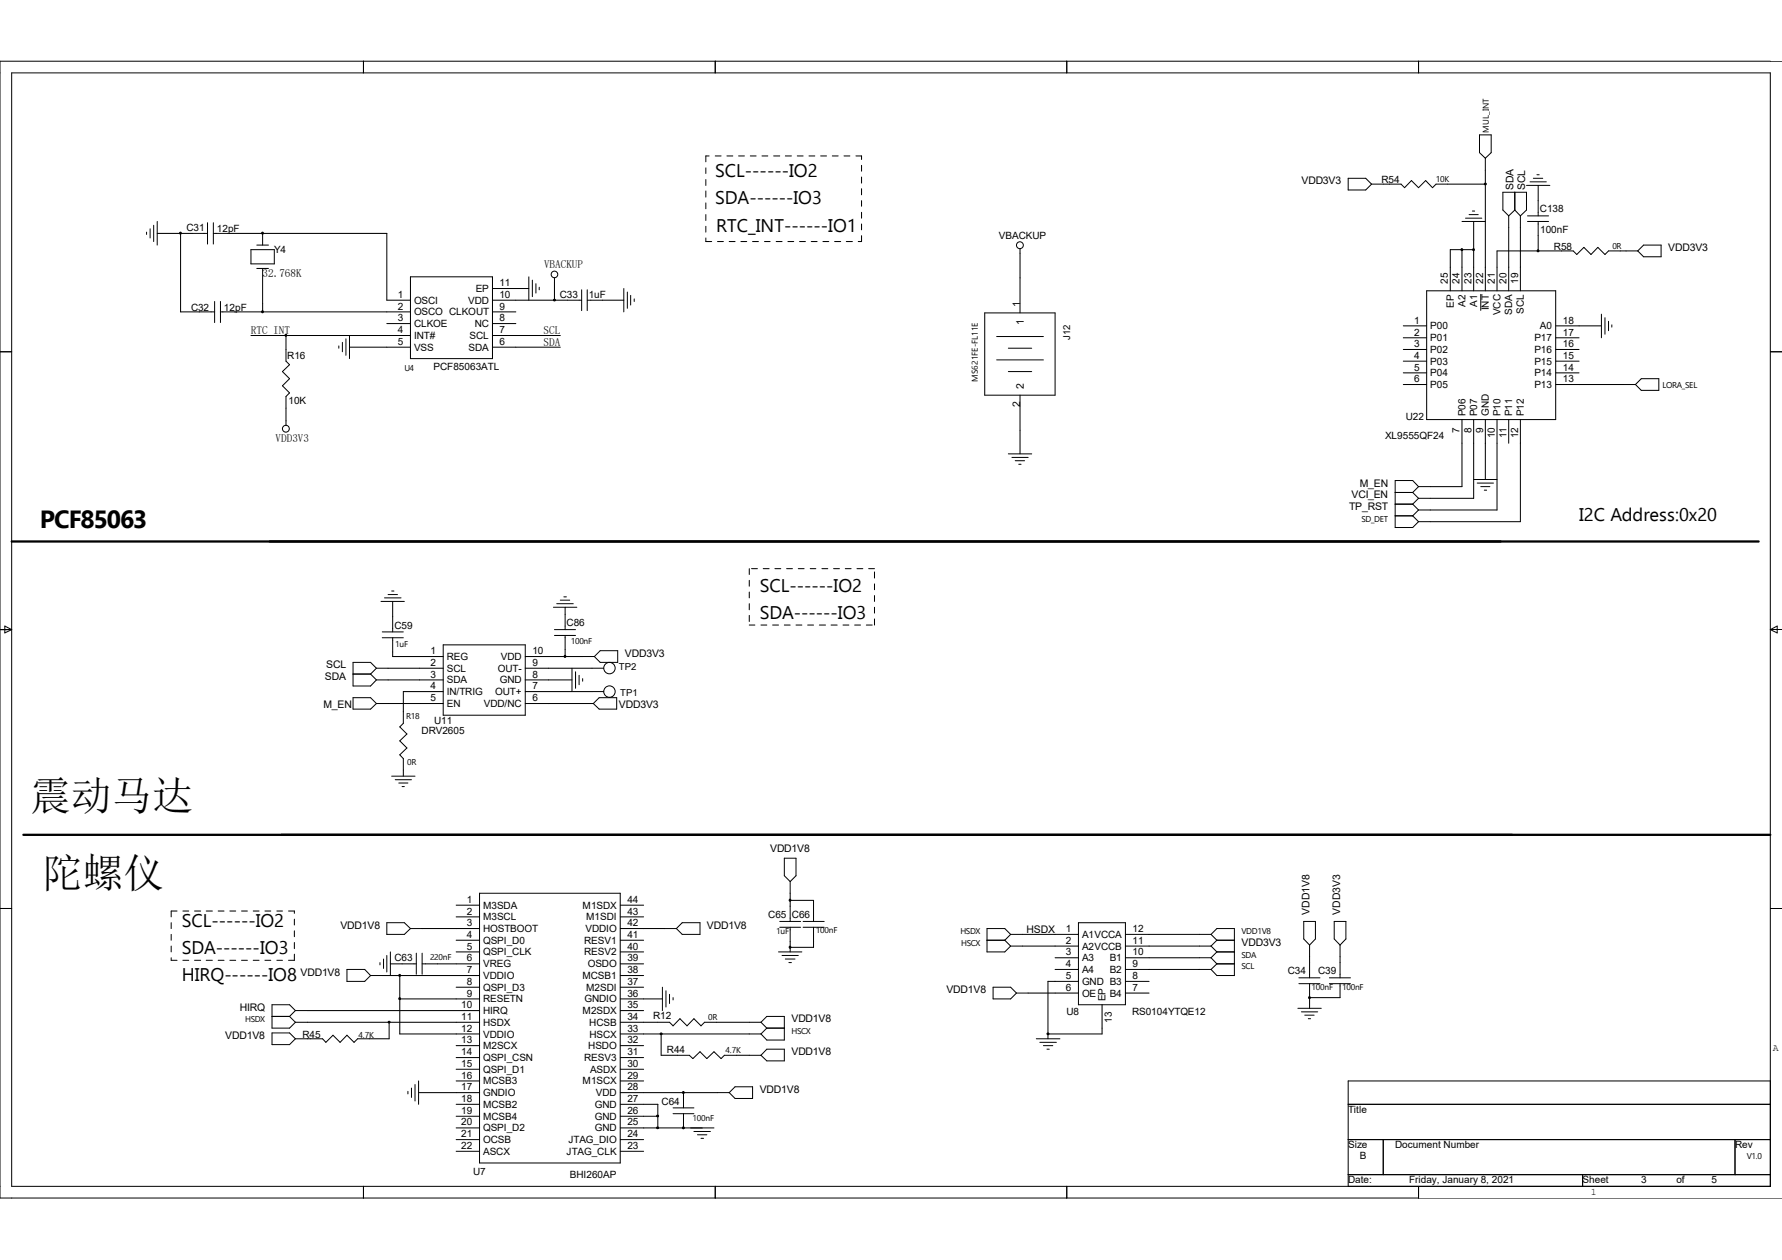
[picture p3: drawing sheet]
<svg xmlns="http://www.w3.org/2000/svg" width="297mm" height="210mm" viewBox="0 0 297 210" stroke-linecap="round" stroke-linejoin="round" font-family="sans-serif">
<g fill="none" stroke="#000" stroke-width=".17">
<path d="M1.9 12.1h293.2v185.6h-293.2zM60.6 10.2v1.9M119.2 10.2v1.9M177.8 10.2v1.9M236.4 10.2v1.9M297 10.2h-297v189.5h297M24.4 38.7v.4M25 38.1v1.6M25.6 37.5v2.8M26.2 38.9h8.4M26.2 36.9v4M30.1 38.9v13.1h5.7"/>
<path d="M34.6 37.1v3.6M35.6 38.9h28.9v11.1h3.9M35.6 37.1v3.6M43.8 38.9h.1M43.8 38.9v2M117.6 28v.9M117.6 29.9v1M117.6 31.8v1.1M117.6 33.8v1M117.6 35.8v.9M117.6 37.7v1M117.6 39.7v.6h1"/>
<path d="M118.2 26h-.6v1M119.2 26h1M121.2 26h.9M123.1 26h1M125.1 26h.9M127 26h1M128.9 26h1.1M130.9 26h1M132.9 26h1M134.8 26h1M136.8 26h1M138.7 26h1"/>
<path d="M140.7 26h.9M142.7 26h.9v.6M143.6 39.3v1h-.6M143.6 27.6v.9M143.6 29.5v1M143.6 31.5v1M143.6 33.4v1M143.6 35.4v1M143.6 37.3v1M224.7 29.7h2.9l1 1-1 1h-2.9zM228.6 30.7h4.9l.6 .6 1.1-1.2 1.2 1.2 1.2-1.2 1.2 1.2 .6-.6h8.2M243.7 36.9h3.9"/>
<path d="M244.3 36.4h2.7M244.9 35.8h1.5M245.4 35.2h.4M245.6 36.9v11.6M246.6 22.5h1.9v2.9l-.9 1-1-1zM247.6 26.4v22.1M251.5 36v12.5M251.5 36l-1-1v-3h3.9v3l-1 1M252.5 35l-1 1M252.5 32v3M252.5 35l.9 1M253.4 36v12.5"/>
<path d="M254.4 30.9h3.9M254.6 36h3.5M254.6 36.9h3.5M255 30.3h2.7M255.6 29.7h1.5M256.2 29.1h.3M256.4 30.9v5.1M256.4 36.9v4.9M0 58.6h1.9M35.8 50.2v3.6M36.7 52h31.7M36.7 50.2v3.6"/>
<path d="M41.8 41.6h3.9v2.4h-3.9zM41.8 55.9h26.6M42.8 44.7h1.9M42.8 40.9h1.9M43.8 44.7v7.3M47.7 55.9v4.3l.6 .6-1.2 1.1 1.2 1.2-1.2 1.2 1.2 1.2-.6 .6v4.9M56.5 57.7v.3M57.1 57.1v1.5M57.7 56.5v2.7M58.3 57.9h10.1M58.3 55.9v3.9M64.5 53.9h3.9"/>
<path d="M68.4 46.1h13.7v13.7h-13.7zM82.1 52h3.9M82.1 50h14.8M82.1 53.9h3.9M82.1 55.9h11.3M82.1 57.9h11.3M82.1 48.1h6M88.1 46.1v3.9M88.7 46.7v2.7M89.3 47.3v1.6M89.9 47.9v.4M92.4 46.3v3.7"/>
<path d="M96.9 48.3v3.5M97.9 50h6.1M97.9 48.3v3.5M104 48.1v3.9M104.6 48.7v2.7M105.1 49.2v1.6M105.7 49.8v.4M119.6 40.3h1M121.5 40.3h1M123.5 40.3h1M125.4 40.3h1M127.4 40.3h1"/>
<path d="M129.4 40.3h.9M131.3 40.3h1M133.3 40.3h.9M135.2 40.3h1M137.2 40.3h.9M139.1 40.3h1M141.1 40.3h1M164.1 52.2h11.8v13.7h-11.8zM166.1 56.1h7.8M166.1 60h7.8M168.1 58h3.9M170 41.4v10.8"/>
<path d="M233.9 54.3h3.9M233.9 56.3h3.9M233.9 58.3h3.9M237.8 48.5h21.5v21.4h-21.5zM243.7 41.6v6.9M245.6 41.6h-3.9v6.9M246.8 49.1v2.6M259.3 54.3h7.6M259.3 56.3h3.9M259.3 58.3h3.9M266.9 52.4v3.9M267.5 53v2.7"/>
<path d="M268.1 53.6v1.5M268.6 54.1v.4M273 41.8h-4.9l-.6 .6-1.2-1.2-1.1 1.2-1.2-1.2-1.2 1.2-.6-.6h-12.7v6.7M273.9 40.9h3v1.9h-3l-.9-1zM295.1 58.6h1.9M168.1 61.9h3.9M168.1 75.6h3.9M168.7 76.2h2.7M169.2 76.8h1.6M169.8 77.4h.4M170 65.9v9.7M233.9 60.2h3.9"/>
<path d="M233.9 62.1h3.9M233.9 64.1h3.9M243.7 69.9v11.2h-7.3M245.6 69.9v13.2h-9.2M245.6 79.9h3.9M247.6 69.9v10M249.5 69.9v15.1h-13.1M251.5 69.9v4M253.4 69.9v17.1h-17M259.3 60.2h3.9M259.3 62.1h3.9M259.3 64.1h13.3"/>
<path d="M272.6 64.1l1-1h2.9v2h-2.9zM64.1 99.7h2.7M64.7 99.1h1.6M65.3 98.5h.4M94 99.5h.4M124.9 94.8v1M124.9 96.7v1M124.9 98.7v1M125.3 94.8h.9M127.2 94.8h1M129.2 94.8h.9M131.1 94.8h1"/>
<path d="M133.1 94.8h.9M135 94.8h1M137 94.8h1M138.9 94.8h1M140.9 94.8h1M142.8 94.8h1M144.8 94.8h1M145.8 95.3v1.1M145.8 97.3v1M145.8 99.3v.9M232.5 84h3M232.5 82.1h3"/>
<path d="M232.5 86h3M235.5 82.1l.9 1M235.5 86l.9 1M235.5 84l.9 1M236.4 83.1l-.9 .9M236.4 81.1l-.9-1h-3v7.8h3l.9-.9M236.4 85l-.9 1M236.4 81.1l-.9 1M246.2 80.5h2.7M246.8 81.1h1.5M247.4 81.7h.4M0 104.9h1.9"/>
<path d="M.8 104.4l1.1 .5-1.1 .6zM58.8 116.3h3l.9 1-.9 .9h-3zM58.8 112.4h3M61.8 112.4l.9 .9M62.7 111.4h11.2M62.7 113.3h11.2M62.7 117.3h11.2M62.7 111.4l-.9 1M62.7 111.4l-.9-1h-3v3.9h3l.9-1M63.5 100.2h3.9M63.7 105.3h3.5M63.7 106.3h3.5"/>
<path d="M65.4 106.3v3.1h8.5M65.4 100.2v5.1M73.9 107.5h13.6v11.7h-13.6zM73.9 115.3h-6.7v5.3l-.6 .6 1.2 1.1-1.2 1.2 1.2 1.2-1.2 1.1 .6 .6v3M87.5 109.4h11.6M87.5 111.4h13.1M87.5 113.3h7.8M87.5 115.3h13.1M87.5 117.3h11.4M92.2 101.2h3.9M92.4 104.9h3.5M92.4 105.9h3.5"/>
<path d="M92.8 100.6h2.7M93.4 100h1.6M94.2 101.2v3.7M94.2 105.9v3.5M95.3 111.4v3.9M95.9 112v2.7M96.5 112.6v1.5M97.1 113.1v.4M99.9 116.3h2.9v1.9h-2.9l-1-.9zM100 108.5h3v1.9h-3l-.9-1zM124.9 100.6v1M124.9 102.6v1"/>
<path d="M124.9 104.2h.9M126.8 104.2h1M128.8 104.2h1M130.7 104.2h1M132.7 104.2h.9M134.6 104.2h1M136.6 104.2h1M138.5 104.2h1M140.5 104.2h1M142.5 104.2h.9M144.4 104.2h1M145.8 101.2v1"/>
<path d="M145.8 103.2v1M295.1 104.9h1.9M295.1 104.9l1.1-.5v1.1zM65.3 129.4h3.9M65.9 130h2.7M66.5 130.5h1.5M67 131.1h.4M0 151.4h1.9M28.5 153.8v1M28.5 155.7v1M28.5 157.7v1M28.5 159.6v.5h1"/>
<path d="M29.5 151.8h-1v1M30.5 151.8h1M32.4 151.8h1M34.4 151.8h1M36.4 151.8h.9M38.3 151.8h1M40.3 151.8h.9M42.2 151.8h1M44.2 151.8h.9M46.1 151.8h1M48.1 151.8h1v.4M49.1 159v1.1h-1"/>
<path d="M49.1 153.2v1M49.1 155.2v.9M49.1 157.1v1M63.9 159.9v1.5M64.5 153.8h2.9l1 1-1 .9h-2.9zM64.5 159.3v2.7M65.1 158.7v3.9M68.4 154.8h11.5M69.4 158.9v3.5M70.4 158.9v3.5M76 150.9h3.9M76 152.8h3.9"/>
<path d="M76 156.7h3.9M76 158.7h3.9M79.9 148.9h23.5v44.9h-23.5zM103.4 150.9h3.9M103.4 152.8h3.9M103.4 154.8h9.3M103.4 156.7h3.9M103.4 158.7h3.9M112.7 154.8l1-1h3v1.9h-3zM129.8 158.7h3.8M130 153.6h3.4M130 154.6h3.4"/>
<path d="M130.3 159.3h2.8M130.7 143h2v3l-1 .9-1-.9zM130.9 159.9h1.6M131.7 146.9v6.7M131.7 154.6v4.1M131.7 150.1h3.9v3.5M133.9 153.6h3.5M133.9 154.6h3.5M135.6 154.6v3.3h-3.9M164.5 156.7h3M167.5 156.7l.9 1M168.4 155.7l-.9-.9h-3v3.9h3l.9-1"/>
<path d="M168.4 155.7h11.3M168.4 157.7h11.3M168.4 155.7l-.9 1M175.9 159.6h3.8M179.7 153.8h7.9v13.7h-7.9zM187.6 155.7h14.2M187.6 157.7h14.2M187.6 159.6h14.2M201.8 155.7l1-.9h2.9v7.8h-2.9l-1-1M201.8 157.7l1 1M201.8 155.7l1 1M201.8 159.6l1 1.1"/>
<path d="M202.8 156.7h2.9M202.8 158.7h2.9M202.8 156.7l-1 1M202.8 158.7l-1 .9M217.3 153.6h1.9v2.9l-.9 1-1-1zM218.3 157.5v5.5M222.4 153.6h1.9v2.9l-.9 1-1-1zM223.4 157.5v5.5M295.1 151.4h1.9M30.5 160.1h1M32.4 160.1h1M34.4 160.1h1"/>
<path d="M36.4 160.1h.9M38.3 160.1h1M40.3 160.1h.9M42.2 160.1h1M44.2 160.1h.9M45.3 172.2h3l.9 .9-.9 1h-3zM45.3 169.4h3M46.1 160.1h1M48.3 169.4l.9 1M49.2 168.4h30.7M49.2 170.4h30.7M49.2 168.4l-.9-.9h-3v3.9h3l.9-1"/>
<path d="M49.2 168.4l-.9 1M57.8 161.6h3l1 1-1 1h-3zM61.8 162.6h18.1M63.3 160.4v.4M64.9 170.4v2.7h-5.3l-.6 .6-1.2-1.1-1.1 1.1-1.2-1.1-1.2 1.1-.5-.6h-4.6M65.1 160.7h4.3M66.6 166.5h13.3M66.6 162.6v9.7h13.3M70.4 160.7h9.5M76 164.5h3.9M76 174.3h3.9M76 176.3h3.9"/>
<path d="M76 178.2h3.9M103.4 160.7h3.9M103.4 162.6h3.9M103.4 164.5h3.9M103.4 166.5h7M103.4 168.4h3.9M103.4 170.4h8.2l.6 .6 1.1-1.2 1.2 1.2 1.2-1.2 1.1 1.2 .6-.6h9.4M103.4 172.3h23.4M103.4 174.3h3.9M103.4 176.3h3.9M103.4 178.2h3.9M110.2 172.3v3.6h4.7l.6 .5 1.2-1.1 1.1 1.1 1.2-1.1 1.2 1.1 .5-.5h6.1"/>
<path d="M110.4 164.5v3.9M111 165.1v2.8M111.6 165.7v1.6M112.2 166.3v.4M126.8 170.4l1-1h2.9v4h-2.9l-1-1.1M126.8 170.4l1 1M127.8 171.4h2.9M127.8 174.9h2.9v1.9h-2.9l-1-.9zM127.8 171.4l-1 .9M131.5 160.4h.4M165.5 164.5h2.9l1 1-1 1h-2.9zM169.4 165.5h10.3"/>
<path d="M172.7 173.1h4M173.3 173.7h2.8M173.9 174.3h1.6M174.5 174.9h.4M175.9 161.6h3.8M179.7 163.6h-5v9.5M183.7 167.5v4.8h-9M187.6 161.6h14.2M187.6 163.6h3.9M187.6 165.5h3.9M202.8 160.7h2.9M202.8 160.7l-1 .9"/>
<path d="M216.3 168.1h3.9M216.5 163h3.5M216.5 164h3.5M216.9 168.7h2.7M217.5 169.2h1.5M218.1 169.8h.3M218.3 166.3h.1M218.3 164v4.1M221.6 163h3.5M221.6 164h3.5M223.4 164v2.3h-5.1M60.6 197.7v2"/>
<path d="M68 181.9v.4M68.6 181.4v1.5M69.2 180.8v2.7M69.8 182.1h10.1M69.8 180.2v3.9M76 180.2h3.9M76 184.1h3.9M76 189.9h3.9M76 186.1h3.9M76 188h3.9M76 191.9h3.9M103.4 180.2h3.9"/>
<path d="M103.4 184.1h6.2v3.9M103.4 189.9h3.9M103.4 182.1h18.1M103.4 186.1h6.2M103.4 188h15.6M103.4 191.9h3.9M112.2 184.7h3.5M112.2 185.6h3.5M113.9 188h.1M113.9 182.1h.1M113.9 182.1v2.6M113.9 185.6v2.4"/>
<path d="M115.7 188.6h2.7M116.2 189.1h1.6M116.8 189.7h.5M119.2 197.7v2M121.5 182.1l1-1h2.9v2h-2.9zM177.8 197.7v2M224.7 184.1h70.4M224.7 189.9h70.4M224.7 195.8h70.4M230.5 189.9v5.9M236.4 197.7v2M263.8 195.8v1.9"/>
<path d="M289.2 189.9v5.9M295.1 180.2h-70.4v17.5"/>
<circle cx="92.4" cy="45.7" r=".55"/>
<circle cx="170" cy="40.9" r=".57"/>
<circle cx="47.6" cy="71.5" r=".57"/>
<circle cx="101.6" cy="115.3" r=".95"/>
<circle cx="101.6" cy="111.4" r=".95"/>
</g>
<path d="M1.9 90.3h291.2M3.9 139.1h291.2" fill="none" stroke="#000" stroke-width=".38"/>
<g fill="#000" stroke="#000" stroke-width=".17">
<path d="M247.4 30.6h.3v.2h-.3z" fill-rule="evenodd"/>
<path d="M92.3 49.9h.2v.2h-.2z" fill-rule="evenodd"/>
<path d="M64.7 170.3h.3v.2h-.3z" fill-rule="evenodd"/>
<path d="M110.1 172.2h.2v.2h-.2z" fill-rule="evenodd"/>
<path d="M174.5 172.2h.3v.2h-.3z" fill-rule="evenodd"/>
<path d="M109.5 187.9h.2v.2h-.2z" fill-rule="evenodd"/>
<path d="M109.5 185.9h.2v.2h-.2z" fill-rule="evenodd"/>
<circle cx="30.1" cy="38.9" r=".16"/>
<circle cx="43.7" cy="38.9" r=".16"/>
<circle cx="43.7" cy="52" r=".16"/>
<circle cx="47.6" cy="55.9" r=".16"/>
<circle cx="243.6" cy="41.6" r=".16"/>
<circle cx="245.6" cy="41.6" r=".16"/>
<circle cx="256.3" cy="41.8" r=".16"/>
<circle cx="94.2" cy="109.4" r=".16"/>
<circle cx="131.7" cy="150" r=".16"/>
<circle cx="131.7" cy="157.9" r=".16"/>
<circle cx="66.6" cy="162.6" r=".16"/>
<circle cx="66.6" cy="166.4" r=".16"/>
<circle cx="218.2" cy="166.3" r=".16"/>
<circle cx="113.9" cy="188" r=".16"/>
<circle cx="113.9" cy="182.1" r=".16"/>
</g>
<g font-size="6.8">
<text x="5.1" y="135">震动马达</text>
<text x="7" y="147.9">陀螺仪</text>
</g>
<text font-size="4.1" x="6.6" y="87.9">PCF85063</text>
<g font-size="3.1">
<text x="119.2" y="29.5">SCL------IO2</text>
<text x="119.2" y="34">SDA------IO3</text>
<text x="119.4" y="38.7">RTC_INT------IO1</text>
<text x="263.2" y="86.8">I2C Address:0x20</text>
<text x="126.6" y="98.7">SCL------IO2</text>
<text x="126.6" y="103.2">SDA------IO3</text>
<text x="30.3" y="154.6">SCL------IO2</text>
<text x="30.3" y="159">SDA------IO3</text>
<text x="30.3" y="163.6">HIRQ------IO8</text>
</g>
<g font-size="1.9">
<text x="43.8" y="46.1">32.768K</text>
<text x="90.7" y="44.7">VBACKUP</text>
<text x="41.8" y="55.7">RTC_INT</text>
<text x="90.6" y="55.7">SCL</text>
<text x="90.6" y="57.7">SDA</text>
<text x="45.9" y="73.7">VDD3V3</text>
</g>
<g font-size="1.7">
<text x="216.9" y="30.7">VDD3V3</text>
<text x="230.3" y="30.5">R54</text>
<text x="252.3" y="31.7" transform="rotate(-90 252.3 31.7)">SDA</text>
<text x="254.2" y="31.7" transform="rotate(-90 254.2 31.7)">SCL</text>
<text x="256.7" y="35.4">C138</text>
<text x="31.1" y="38.5">C31</text>
<text x="36.2" y="38.7">12pF</text>
<text x="166.5" y="39.9">VBACKUP</text>
<text x="256.7" y="38.9">100nF</text>
<text x="259" y="41.6">R58</text>
<text x="278" y="41.8">VDD3V3</text>
<text x="45.7" y="42.2">Y4</text>
<text x="83.2" y="47.7">11</text>
<text x="241.3" y="47.3" transform="rotate(-90 241.3 47.3)">25</text>
<text x="243.3" y="47.3" transform="rotate(-90 243.3 47.3)">24</text>
<text x="245.2" y="47.3" transform="rotate(-90 245.2 47.3)">23</text>
<text x="247.2" y="47.3" transform="rotate(-90 247.2 47.3)">22</text>
<text x="249.1" y="47.3" transform="rotate(-90 249.1 47.3)">21</text>
<text x="251.1" y="47.3" transform="rotate(-90 251.1 47.3)">20</text>
<text x="253" y="47.3" transform="rotate(-90 253 47.3)">19</text>
<text x="31.8" y="51.8">C32</text>
<text x="37.3" y="51.8">12pF</text>
<text x="66.3" y="49.6">1</text>
<text x="66.3" y="51.6">2</text>
<text x="66.3" y="53.6">3</text>
<text x="69" y="50.6">OSCI</text>
<text x="69" y="52.6">OSCO CLKOUT</text>
<text x="78" y="50.6">VDD</text>
<text x="79.3" y="48.7">EP</text>
<text x="83.2" y="53.6">8</text>
<text x="83.2" y="51.6">9</text>
<text x="83.2" y="49.6">10</text>
<text x="93.3" y="49.7">C33</text>
<text x="98.1" y="49.7">1uF</text>
<text x="170" y="51.2" transform="rotate(-90 170 51.2)">1</text>
<text x="235.7" y="53.9">1</text>
<text x="242.3" y="51.3" transform="rotate(-90 242.3 51.3)">EP</text>
<text x="244.3" y="51.1" transform="rotate(-90 244.3 51.1)">A2</text>
<text x="246.2" y="51.1" transform="rotate(-90 246.2 51.1)">A1</text>
<text x="248.2" y="51.7" transform="rotate(-90 248.2 51.7)">INT</text>
<text x="250.1" y="52.5" transform="rotate(-90 250.1 52.5)">VCC</text>
<text x="252.1" y="52.5" transform="rotate(-90 252.1 52.5)">SDA</text>
<text x="254" y="52.3" transform="rotate(-90 254 52.3)">SCL</text>
<text x="260.5" y="53.9">18</text>
<text x="47.9" y="59.8">R16</text>
<text x="66.3" y="55.5">4</text>
<text x="66.3" y="57.4">5</text>
<text x="69" y="54.5">CLKOE</text>
<text x="69" y="56.5">INT#</text>
<text x="69" y="58.5">VSS</text>
<text x="78.1" y="58.5">SDA</text>
<text x="78.3" y="56.5">SCL</text>
<text x="79.1" y="54.5">NC</text>
<text x="83.2" y="57.4">6</text>
<text x="83.2" y="55.5">7</text>
<text x="170.6" y="54.1" transform="rotate(-90 170.6 54.1)">1</text>
<text x="235.7" y="55.9">2</text>
<text x="235.7" y="57.9">3</text>
<text x="235.7" y="59.8">4</text>
<text x="238.4" y="54.9">P00</text>
<text x="238.4" y="56.9">P01</text>
<text x="238.4" y="58.8">P02</text>
<text x="255.7" y="58.8">P16</text>
<text x="255.7" y="56.9">P17</text>
<text x="256.7" y="54.9">A0</text>
<text x="260.5" y="59.8">15</text>
<text x="260.5" y="57.9">16</text>
<text x="260.5" y="55.9">17</text>
<text x="72.3" y="61.6">PCF85063ATL</text>
<text x="170.6" y="64.9" transform="rotate(-90 170.6 64.9)">2</text>
<text x="235.7" y="61.8">5</text>
<text x="235.7" y="63.7">6</text>
<text x="238.4" y="60.8">P03</text>
<text x="238.4" y="62.7">P04</text>
<text x="238.4" y="64.7">P05</text>
<text x="255.7" y="64.7">P13</text>
<text x="255.7" y="62.7">P14</text>
<text x="255.7" y="60.8">P15</text>
<text x="260.5" y="63.7">13</text>
<text x="260.5" y="61.8">14</text>
<text x="48.1" y="67.4">10K</text>
<text x="170" y="67.8" transform="rotate(-90 170 67.8)">2</text>
<text x="234.3" y="69.9">U22</text>
<text x="244.3" y="69.4" transform="rotate(-90 244.3 69.4)">P06</text>
<text x="246.2" y="69.4" transform="rotate(-90 246.2 69.4)">P07</text>
<text x="248.2" y="69.4" transform="rotate(-90 248.2 69.4)">GND</text>
<text x="250.1" y="69.4" transform="rotate(-90 250.1 69.4)">P10</text>
<text x="252.1" y="69.4" transform="rotate(-90 252.1 69.4)">P11</text>
<text x="254" y="69.4" transform="rotate(-90 254 69.4)">P12</text>
<text x="230.9" y="73.1">XL9555QF24</text>
<text x="243.3" y="72.1" transform="rotate(-90 243.3 72.1)">7</text>
<text x="245.2" y="72.1" transform="rotate(-90 245.2 72.1)">8</text>
<text x="247.2" y="72.1" transform="rotate(-90 247.2 72.1)">9</text>
<text x="249.1" y="73" transform="rotate(-90 249.1 73)">10</text>
<text x="251.1" y="73" transform="rotate(-90 251.1 73)">11</text>
<text x="253" y="73" transform="rotate(-90 253 73)">12</text>
<text x="225.3" y="83.1">VCI_EN</text>
<text x="226.7" y="81.1">M_EN</text>
<text x="224.9" y="85">TP_RST</text>
<text x="65.7" y="104.8">C59</text>
<text x="94.4" y="104.4">C86</text>
<text x="54.1" y="113.3">SDA</text>
<text x="54.4" y="111.4">SCL</text>
<text x="71.8" y="109.1">1</text>
<text x="71.8" y="111">2</text>
<text x="71.8" y="112.9">3</text>
<text x="74.5" y="110">REG</text>
<text x="74.5" y="112">SCL</text>
<text x="74.5" y="113.9">SDA</text>
<text x="83" y="112">OUT-</text>
<text x="83.3" y="113.9">GND</text>
<text x="83.5" y="110">VDD</text>
<text x="88.7" y="112.9">8</text>
<text x="88.7" y="111">9</text>
<text x="88.7" y="109.1">10</text>
<text x="104.1" y="109.4">VDD3V3</text>
<text x="53.9" y="118">M_EN</text>
<text x="71.8" y="114.9">4</text>
<text x="71.8" y="116.9">5</text>
<text x="74.5" y="115.9">IN/TRIG</text>
<text x="74.5" y="117.9">EN</text>
<text x="80.6" y="117.9">VDD/NC</text>
<text x="82.5" y="115.9">OUT+</text>
<text x="88.7" y="116.9">6</text>
<text x="88.7" y="114.9">7</text>
<text x="103.2" y="118">VDD3V3</text>
<text x="70.3" y="122.3">DRV2605</text>
<text x="72.3" y="120.7">U11</text>
<text x="128.4" y="142.1">VDD1V8</text>
<text x="56.7" y="154.8">VDD1V8</text>
<text x="77.8" y="150.5">1</text>
<text x="77.8" y="152.4">2</text>
<text x="77.8" y="154.4">3</text>
<text x="80.5" y="151.5">M3SDA</text>
<text x="80.5" y="153.4">M3SCL</text>
<text x="80.5" y="155.4">HOSTBOOT</text>
<text x="97.1" y="151.5">M1SDX</text>
<text x="97.6" y="155.4">VDDIO</text>
<text x="97.7" y="153.4">M1SDI</text>
<text x="104.6" y="154.4">42</text>
<text x="104.6" y="152.4">43</text>
<text x="104.6" y="150.5">44</text>
<text x="117.8" y="154.8">VDD1V8</text>
<text x="128.1" y="153">C65 C66</text>
<text x="171.1" y="155.6">HSDX</text>
<text x="177.7" y="155.4">1</text>
<text x="188.8" y="155.4">12</text>
<text x="218.3" y="152.4" transform="rotate(-90 218.3 152.4)">VDD1V8</text>
<text x="223.4" y="152.4" transform="rotate(-90 223.4 152.4)">VDD3V3</text>
<text x="65.7" y="160.2">C63</text>
<text x="77.8" y="156.3">4</text>
<text x="77.8" y="158.3">5</text>
<text x="77.8" y="160.2">6</text>
<text x="80.5" y="157.3">QSPI_D0</text>
<text x="80.5" y="159.3">QSPI_CLK</text>
<text x="80.5" y="161.2">VREG</text>
<text x="97.4" y="159.3">RESV2</text>
<text x="97.4" y="157.3">RESV1</text>
<text x="98" y="161.2">OSDO</text>
<text x="104.6" y="160.2">39</text>
<text x="104.6" y="158.3">40</text>
<text x="104.6" y="156.3">41</text>
<text x="177.7" y="157.3">2</text>
<text x="177.7" y="159.3">3</text>
<text x="177.7" y="161.2">4</text>
<text x="180.3" y="156.3">A1VCCA</text>
<text x="180.3" y="158.3">A2VCCB</text>
<text x="180.3" y="160.2">A3</text>
<text x="185" y="160.2">B1</text>
<text x="188.8" y="161.2">9</text>
<text x="188.8" y="159.3">10</text>
<text x="188.8" y="157.3">11</text>
<text x="206.9" y="157.7">VDD3V3</text>
<text x="50.1" y="162.6">VDD1V8</text>
<text x="77.8" y="162.2">7</text>
<text x="77.8" y="164.1">8</text>
<text x="77.8" y="166.1">9</text>
<text x="80.5" y="163.2">VDDIO</text>
<text x="80.5" y="165.1">QSPI_D3</text>
<text x="80.5" y="167.1">RESETN</text>
<text x="97.1" y="163.2">MCSB1</text>
<text x="97.4" y="167.1">GNDIO</text>
<text x="97.7" y="165.1">M2SDI</text>
<text x="104.6" y="166.1">36</text>
<text x="104.6" y="164.1">37</text>
<text x="104.6" y="162.2">38</text>
<text x="157.7" y="165.5">VDD1V8</text>
<text x="177.7" y="163.2">5</text>
<text x="177.7" y="165.1">6</text>
<text x="180.3" y="162.2">A4</text>
<text x="180.3" y="164.2">GND B3</text>
<text x="180.3" y="166.1">OE</text>
<text x="184.3" y="166.9" transform="rotate(-90 184.3 166.9)">EP</text>
<text x="185" y="166.1">B4</text>
<text x="185" y="162.2">B2</text>
<text x="188.8" y="165.1">7</text>
<text x="188.8" y="163.2">8</text>
<text x="214.6" y="162.4">C34</text>
<text x="219.7" y="162.4">C39</text>
<text x="37.5" y="173.1">VDD1V8</text>
<text x="40" y="168.4">HIRQ</text>
<text x="50.4" y="172.9">R45</text>
<text x="76.9" y="168.1">10</text>
<text x="76.9" y="170">11</text>
<text x="76.9" y="172">12</text>
<text x="76.9" y="173.9">13</text>
<text x="80.5" y="169">HIRQ</text>
<text x="80.5" y="171">HSDX</text>
<text x="80.5" y="172.9">VDDIO</text>
<text x="97.1" y="169">M2SDX</text>
<text x="98.2" y="171">HCSB</text>
<text x="98.3" y="172.9">HSCX</text>
<text x="104.6" y="173.9">32</text>
<text x="104.6" y="172">33</text>
<text x="104.6" y="170">34</text>
<text x="104.6" y="168.1">35</text>
<text x="108.8" y="169.8">R12</text>
<text x="131.9" y="170.4">VDD1V8</text>
<text x="177.8" y="169.2">U8</text>
<text x="185.3" y="170.5" transform="rotate(-90 185.3 170.5)">13</text>
<text x="188.7" y="169.2">RS0104YTQE12</text>
<text x="76.9" y="175.9">14</text>
<text x="76.9" y="177.8">15</text>
<text x="76.9" y="179.8">16</text>
<text x="80.5" y="174.9">M2SCX</text>
<text x="80.5" y="176.9">QSPI_CSN</text>
<text x="80.5" y="178.8">QSPI_D1</text>
<text x="97.4" y="176.9">RESV3</text>
<text x="98" y="174.9">HSDO</text>
<text x="98.3" y="178.8">ASDX</text>
<text x="104.6" y="179.8">29</text>
<text x="104.6" y="177.8">30</text>
<text x="104.6" y="175.9">31</text>
<text x="111.2" y="175.5">R44</text>
<text x="131.9" y="175.9">VDD1V8</text>
<text x="76.9" y="181.7">17</text>
<text x="76.9" y="183.7">18</text>
<text x="76.9" y="185.6">19</text>
<text x="80.5" y="180.8">MCSB3</text>
<text x="80.5" y="182.7">GNDIO</text>
<text x="80.5" y="184.7">MCSB2</text>
<text x="97.1" y="180.8">M1SCX</text>
<text x="99.1" y="184.7">GND</text>
<text x="99.3" y="182.7">VDD</text>
<text x="104.6" y="185.6">26</text>
<text x="104.6" y="183.7">27</text>
<text x="104.6" y="181.7">28</text>
<text x="110.3" y="184.1">C64</text>
<text x="126.6" y="182.1">VDD1V8</text>
<text x="224.7" y="185.5">Title</text>
<text x="76.9" y="187.6">20</text>
<text x="76.9" y="189.5">21</text>
<text x="76.9" y="191.5">22</text>
<text x="80.5" y="186.6">MCSB4</text>
<text x="80.5" y="188.6">QSPI_D2</text>
<text x="80.5" y="190.5">OCSB</text>
<text x="94.7" y="190.5">JTAG_DIO</text>
<text x="99.1" y="188.6">GND</text>
<text x="99.1" y="186.6">GND</text>
<text x="104.6" y="191.5">23</text>
<text x="104.6" y="189.5">24</text>
<text x="104.6" y="187.6">25</text>
<text x="224.7" y="191.3">Size</text>
<text x="232.5" y="191.3">Document Number</text>
<text x="289.2" y="191.3">Rev</text>
<text x="78.9" y="195.8">U7</text>
<text x="80.5" y="192.5">ASCX</text>
<text x="94.4" y="192.5">JTAG_CLK</text>
<text x="95" y="196.4">BHI260AP</text>
<text x="224.7" y="197.1">Date:</text>
<text x="226.7" y="193.3">B</text>
<text x="234.9" y="197.1">Friday, January 8, 2021</text>
<text x="263.8" y="197.1">Sheet</text>
<text x="273.6" y="197.1">3</text>
<text x="279.4" y="197.1">of</text>
<text x="285.3" y="197.1">5</text>
</g>
<g font-size="1.6">
<text x="178.4" y="56.7" transform="rotate(-90 178.4 56.7)">J12</text>
<text x="103.2" y="111.7">TP2</text>
<text x="103.4" y="116.1">TP1</text>
<text x="295.5" y="175.2">A</text>
<text x="265.2" y="199.3">1</text>
</g>
<g font-size="1.4">
<text x="248.2" y="22.1" transform="rotate(-90 248.2 22.1)">MUL_INT</text>
<text x="239.3" y="30.3">10K</text>
<text x="268.7" y="41.4">0R</text>
<text x="67.4" y="61.8">U4</text>
<text x="163" y="63.6" transform="rotate(-90 163 63.6)">MS621FE-FL11E</text>
<text x="277.1" y="64.7">LORA_SEL</text>
<text x="226.9" y="87">SD_DET</text>
<text x="65.9" y="107.9">1uF</text>
<text x="95.1" y="107.3">100nF</text>
<text x="67.7" y="119.8">R18</text>
<text x="67.9" y="127.6">0R</text>
<text x="129.4" y="155.7">1uF</text>
<text x="136" y="155.5">100nF</text>
<text x="160.1" y="155.7">HSDX</text>
<text x="206.9" y="155.7">VDD1V8</text>
<text x="71.7" y="160">220nF</text>
<text x="160.2" y="157.7">HSCX</text>
<text x="206.9" y="159.6">SDA</text>
<text x="206.9" y="161.6">SCL</text>
<text x="218.6" y="164.9">100nF</text>
<text x="223.7" y="164.9">100nF</text>
<text x="40.9" y="170.4">HSDX</text>
<text x="59.8" y="172.9">4.7K</text>
<text x="118" y="170">0R</text>
<text x="131.9" y="172.3">HSCX</text>
<text x="120.9" y="175.5">4.7K</text>
<text x="115.4" y="186.8">100nF</text>
<text x="291.1" y="193.3">V1.0</text>
</g>
</svg>
